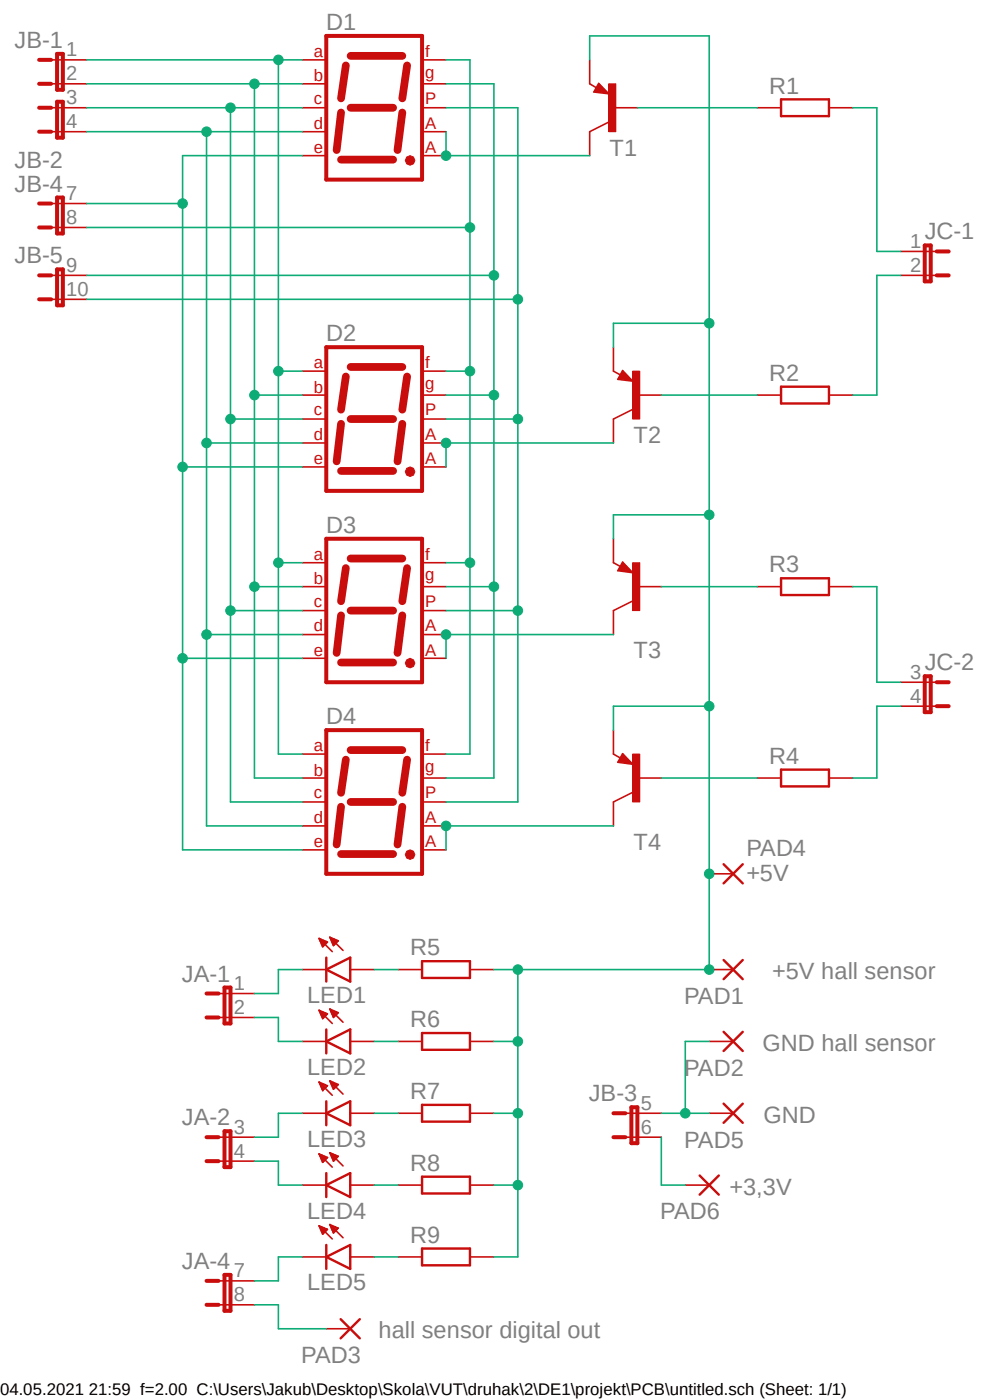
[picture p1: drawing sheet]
<svg xmlns="http://www.w3.org/2000/svg" width="210mm" height="297mm" viewBox="0 0 210 297" stroke-linecap="round" stroke-linejoin="round" font-family="sans-serif">
<path d="M1.7 1.2l206.5 289.6M208.2 1.2l-206.5 289.6" fill="none" stroke="#fff" stroke-width=".21"/>
<path d="M69.2 7.6h20.3v30.5h-20.3z" fill="none" stroke="#c90d0c" stroke-width=".85"/>
<path d="M73.4 13.9l-1.1 7M74.4 11.9h10.9M86.4 13.9l-1.1 7M72.3 33.9h11.1M72.3 23.9l-.9 7.9M74.4 22.9h9M85.3 23.9l-1 7.9" fill="none" stroke="#c90d0c" stroke-width="1.7"/>
<circle cx="87" cy="34" r="1.02" fill="#c90d0c"/>
<circle cx="87" cy="34" r="1.02" fill="none" stroke="#c90d0c" stroke-width=".21"/>
<path d="M64.1 17.8h5.1M64.1 12.7h5.1M89.5 17.8h5.1M89.5 12.7h5.1M64.1 22.9h5.1M64.1 27.9h5.1M64.1 33h5.1M89.5 22.9h5.1M89.5 27.9h5.1M89.5 33h5.1" fill="none" stroke="#c90d0c" stroke-width=".34"/>
<path d="M69.2 73.7h20.3v30.4h-20.3z" fill="none" stroke="#c90d0c" stroke-width=".85"/>
<path d="M73.4 79.9l-1.1 7M74.4 77.9h10.9M86.4 79.9l-1.1 7M72.3 99.9h11.1M72.3 89.9l-.9 8M74.4 88.9h9M85.3 89.9l-1 8" fill="none" stroke="#c90d0c" stroke-width="1.7"/>
<circle cx="87" cy="100.1" r="1.02" fill="#c90d0c"/>
<circle cx="87" cy="100.1" r="1.02" fill="none" stroke="#c90d0c" stroke-width=".21"/>
<path d="M64.1 78.7h5.1M89.5 78.7h5.1M64.1 88.9h5.1M64.1 83.8h5.1M64.1 94h5.1M64.1 99.1h5.1M89.5 88.9h5.1M89.5 83.8h5.1M89.5 94h5.1M89.5 99.1h5.1" fill="none" stroke="#c90d0c" stroke-width=".34"/>
<path d="M69.2 114.3h20.3v30.4h-20.3z" fill="none" stroke="#c90d0c" stroke-width=".85"/>
<path d="M74.4 118.5h10.9M72.3 130.6l-.9 7.9M73.4 120.5l-1.1 7.1M74.4 129.5h9M85.3 130.6l-1 7.9M86.4 120.5l-1.1 7.1M72.3 140.5h11.1" fill="none" stroke="#c90d0c" stroke-width="1.7"/>
<circle cx="87" cy="140.7" r="1.02" fill="#c90d0c"/>
<circle cx="87" cy="140.7" r="1.02" fill="none" stroke="#c90d0c" stroke-width=".21"/>
<path d="M64.1 119.4h5.1M89.5 119.4h5.1M64.1 129.5h5.1M64.1 124.5h5.1M64.1 134.6h5.1M64.1 139.7h5.1M89.5 129.5h5.1M89.5 124.5h5.1M89.5 134.6h5.1M89.5 139.7h5.1" fill="none" stroke="#c90d0c" stroke-width=".34"/>
<path d="M69.2 154.9h20.3v30.5h-20.3z" fill="none" stroke="#c90d0c" stroke-width=".85"/>
<path d="M74.4 159.1h10.9M72.3 171.2l-.9 8M73.4 161.2l-1.1 7M74.4 170.1h9M85.3 171.2l-1 8M86.4 161.2l-1.1 7M72.3 181.2h11.1" fill="none" stroke="#c90d0c" stroke-width="1.7"/>
<circle cx="87" cy="181.3" r="1.02" fill="#c90d0c"/>
<circle cx="87" cy="181.3" r="1.02" fill="none" stroke="#c90d0c" stroke-width=".21"/>
<g fill="none" stroke="#c90d0c" stroke-width=".34">
<path d="M10.8 12.7h7.6M10.8 17.8h7.6M125.1 17.8l1.4 .8M127 17.7l2.1 2.2-3.1-.4zM10.8 22.9h7.6M10.8 27.9h7.6M129.1 25.9l-4 2M160.6 22.9h5.1M175.9 22.9h5M10.8 43.2h7.6M10.8 48.3h7.6M10.8 58.4h7.6"/>
<path d="M191.1 58.4h7.6M191.1 53.3h7.6M10.8 63.5h7.6M160.6 83.8h5.1M175.9 83.8h5M160.6 124.5h5.1M175.9 124.5h5M64.1 160h5.1M89.5 160h5.1M191.1 144.7h7.6M191.1 149.8h7.6M64.1 170.1h5.1"/>
<path d="M64.1 165.1h5.1M64.1 175.2h5.1M89.5 170.1h5.1M89.5 165.1h5.1M89.5 175.2h5.1M160.6 165.1h5.1M175.9 165.1h5M64.1 180.3h5.1M67.7 199.1l2.8 2.8M67.7 199.1l1.8 .8-1 1zM67.8 199.3h.3M67.9 199.5h.7"/>
<path d="M67.9 199.7h1.3M68.1 200h1.2M70 198.8l2.8 2.8M70 198.8l1.8 .8-1.1 1zM70.1 199h.3M70.1 199.3h.9M70.3 199.5h1.2M70.4 199.7h1.2M70.4 200h1M89.5 180.3h5.1M64.1 205.7h5.1M67.7 214.3l2.8 2.8"/>
<path d="M67.7 214.3l1.8 .8-1 1zM67.7 214.5h.2M67.9 214.7h.6M67.9 214.9h1.2M68.1 215.2h1.3M68.2 200.2h.9M68.2 215.4h.9M68.2 215.6h.7M68.3 200.4h.6M68.4 200.7h.2M68.4 215.9h.3M70 214.1l2.8 2.8"/>
<path d="M70 214.1l1.8 .7-1.1 1.1zM70 214.2h.3M70.1 214.5h.7M70.2 214.7h1.2M70.4 214.9h1.3M70.4 215.2h1M70.6 200.2h.6M70.6 215.4h.6M70.7 200.4h.2M70.7 215.6h.3M74.3 205.7h5.1M84.5 205.7h5"/>
<path d="M99.7 205.7h5.1M150.5 205.7h5M64.1 220.9h5.1M64.1 236.2h5.1M67.7 229.6l2.8 2.8M67.7 229.6l1.8 .7-1 1.1M67.7 229.6l.8 1.8M67.7 229.7h.2M67.8 229.9h.7M67.9 230.1h1.1M68 230.4h1.4M68.2 230.6h1"/>
<path d="M68.2 230.8h.8M68.3 231.1h.4M68.5 231.4h.1M70 229.3l2.8 2.8M70 229.3l1.8 .8-1.1 1zM70 229.4h.2M70.1 229.7h.6M70.2 229.9h1.1M70.3 230.1h1.4M70.4 230.4h1.1M70.5 230.6h.7M70.7 230.8h.3"/>
<path d="M74.3 220.9h5.1M74.3 236.2h5.1M84.5 220.9h5M84.5 236.2h5M99.7 220.9h5.1M99.7 236.2h5.1M132.7 236.2h7.6M150.5 220.9h5M64.1 251.4h5.1M67.7 244.8l2.8 2.8M67.7 244.9h.1M67.7 244.8l1.8 .8"/>
<path d="M67.7 244.8l.8 1.8 1-1M67.8 245.1h.5M67.9 245.3h1M68 245.6h1.5M68.1 245.8h1.1M68.2 246h.8M68.3 246.3h.4M68.4 246.5h.1M70 244.6l2.8 2.8M70 244.6l1.8 .7M70 244.6l.7 1.7 1.1-1M70 244.6h.1"/>
<path d="M70 259.8l2.8 2.8M70 259.8l1.8 .8-1.1 1zM70 259.8h.1M70.1 244.9h.6M70.2 245.1h1M70.3 245.3h1.5M70.4 245.6h1.1M70.5 245.8h.7M70.6 246h.4M70.7 246.3h.1M74.3 251.4h5.1M84.5 251.4h5"/>
<path d="M99.7 251.4h5.1M132.7 241.3h7.6M64.1 266.7h5.1M67.7 260.1l2.8 2.7M67.7 260.1l1.8 .7-1 1zM67.8 260.3h.4M67.9 260.5h.9M68 260.8h1.4M68.1 261h1.2M68.2 261.2h.8M68.3 261.5h.5M68.4 261.7h.1"/>
<path d="M70.1 260.1h.5M70.2 260.3h.9M70.3 260.5h1.4M70.4 260.8h1.1M70.5 261h.8M70.6 261.2h.5M70.7 261.5h.1M74.3 266.7h5.1M84.5 266.7h5M99.7 266.7h5.1M69.2 281.9h5.1"/>
</g>
<g fill="none" stroke="#c90d0c" stroke-width=".51">
<path d="M127.1 19h.7l-.7-.5-.5 .8 2 .3-1.5-1.6-.8 1.3M165.7 21.1h10.2v3.5h-10.2zM165.7 82h10.2v3.6h-10.2zM165.7 122.7h10.2v3.5h-10.2zM165.7 163.3h10.2v3.5h-10.2zM69.2 205.7l5.1-2.5v5zM69.2 203.2v5M69.2 218.4v5.1M89.5 203.9h10.2v3.6h-10.2zM89.5 219.2h10.2v3.5h-10.2zM153.5 218.9l4.1 4.1M153.5 203.7l4.1 4"/>
<path d="M157.6 218.9l-4.1 4.1M157.6 203.7l-4.1 4M69.2 233.6v5.1M69.2 220.9l5.1-2.5v5.1zM69.2 236.2l5.1-2.6v5.1zM89.5 234.4h10.2v3.6h-10.2zM69.2 248.9v5.1M69.2 251.4l5.1-2.5v5.1zM89.5 249.6h10.2v3.6h-10.2zM69.2 264.1v5.1M69.2 266.7l5.1-2.6v5.1zM72.3 279.9l4 4"/>
<path d="M76.3 279.9l-4 4M89.5 264.9h10.2v3.5h-10.2z"/>
</g>
<g fill="none" stroke="#c90d0c" stroke-width=".85">
<path d="M8.3 12.7h2.5M8.3 17.8h2.5M12.1 11.4h1.2v7.6h-1.2zM8.3 22.9h2.5M8.3 27.9h2.5M12.1 21.6h1.2v7.6h-1.2zM8.3 43.2h2.5M8.3 48.3h2.5M8.3 58.4h2.5M12.1 41.9h1.2v7.6h-1.2zM12.1 57.1h1.2v7.7h-1.2zM196.2 52.1h1.2v7.6h-1.2z"/>
<path d="M198.7 58.4h2.6M198.7 53.3h2.6M8.3 63.5h2.5M196.2 143.5h1.2v7.6h-1.2zM198.7 144.7h2.6M198.7 149.8h2.6M130.1 236.2h2.6M133.9 234.9h1.3v7.6h-1.3zM130.1 241.3h2.6"/>
</g>
<path d="M129.1 17.8h1.5v10.1h-1.5z" fill-rule="evenodd" fill="#c90d0c"/>
<path d="M129.1 17.8h1.5v10.1h-1.5z" fill="none" stroke="#c90d0c" stroke-width=".21"/>
<path d="M125.1 12.7v5.1M125.1 27.9v5.1M130.1 22.9h5.1M130.1 78.7l1.5 .8M132.1 78.6l2.1 2.3-3.1-.4zM134.2 86.9l-4.1 2" fill="none" stroke="#c90d0c" stroke-width=".34"/>
<path d="M132.2 80h.7l-.7-.5-.5 .8 2 .2-1.5-1.5-.8 1.3" fill="none" stroke="#c90d0c" stroke-width=".51"/>
<path d="M134.2 78.7h1.5v10.2h-1.5z" fill-rule="evenodd" fill="#c90d0c"/>
<path d="M134.2 78.7h1.5v10.2h-1.5z" fill="none" stroke="#c90d0c" stroke-width=".21"/>
<path d="M130.1 73.7v5M130.1 88.9v5.1M135.2 83.8h5.1M130.1 119.4l1.5 .8M132.1 119.3l2.1 2.2-3.1-.4zM134.2 127.5l-4.1 2" fill="none" stroke="#c90d0c" stroke-width=".34"/>
<path d="M132.2 120.6h.7l-.7-.5-.5 .8 2 .3-1.5-1.6-.8 1.3" fill="none" stroke="#c90d0c" stroke-width=".51"/>
<path d="M134.2 119.4h1.5v10.1h-1.5z" fill-rule="evenodd" fill="#c90d0c"/>
<path d="M134.2 119.4h1.5v10.1h-1.5z" fill="none" stroke="#c90d0c" stroke-width=".21"/>
<path d="M130.1 114.3v5.1M130.1 129.5v5.1M135.2 124.5h5.1M130.1 160l1.5 .8M132.1 159.9l2.1 2.2-3.1-.4zM134.2 168.1l-4.1 2" fill="none" stroke="#c90d0c" stroke-width=".34"/>
<path d="M132.2 161.2h.7l-.7-.5-.5 .8 2 .3-1.5-1.6-.8 1.3" fill="none" stroke="#c90d0c" stroke-width=".51"/>
<path d="M134.2 160h1.5v10.1h-1.5z" fill-rule="evenodd" fill="#c90d0c"/>
<path d="M134.2 160h1.5v10.1h-1.5z" fill="none" stroke="#c90d0c" stroke-width=".21"/>
<path d="M130.1 154.9v5.1M130.1 170.1v5.1M135.2 165.1h5.1M150.5 185.4h5M46.4 210.8h7.6M46.4 215.9h7.6M150.5 236.2h5M46.4 241.3h7.6M46.4 246.3h7.6M145.4 251.4h5.1M46.4 271.7h7.6M46.4 276.8h7.6" fill="none" stroke="#c90d0c" stroke-width=".34"/>
<path d="M153.5 183.3l4.1 4.1M157.6 183.3l-4.1 4.1M153.5 234.1l4.1 4.1M157.6 234.1l-4.1 4.1M148.4 249.4l4.1 4M152.5 249.4l-4.1 4" fill="none" stroke="#c90d0c" stroke-width=".51"/>
<path d="M43.8 210.8h2.6M43.8 215.9h2.6M47.6 209.5h1.3v7.6h-1.3zM47.6 240h1.3v7.6h-1.3zM43.8 241.3h2.6M43.8 246.3h2.6M43.8 271.7h2.6M43.8 276.8h2.6M47.6 270.5h1.3v7.6h-1.3z" fill="none" stroke="#c90d0c" stroke-width=".85"/>
<path d="M64.1 12.7h-5v106.7h5M59.1 78.7h5" fill="none" stroke="#0dab76" stroke-width=".34"/>
<circle cx="59.1" cy="78.7" r="1.01" fill="#0dab76"/>
<circle cx="59.1" cy="78.7" r="1.01" fill="none" stroke="#0dab76" stroke-width=".21"/>
<path d="M59.1 119.4v40.6h5" fill="none" stroke="#0dab76" stroke-width=".34"/>
<circle cx="59.1" cy="119.4" r="1.01" fill="#0dab76"/>
<circle cx="59.1" cy="119.4" r="1.01" fill="none" stroke="#0dab76" stroke-width=".21"/>
<path d="M18.4 12.7h40.7" fill="none" stroke="#0dab76" stroke-width=".34"/>
<circle cx="59.1" cy="12.7" r="1.01" fill="#0dab76"/>
<circle cx="59.1" cy="12.7" r="1.01" fill="none" stroke="#0dab76" stroke-width=".21"/>
<path d="M64.1 83.8h-10.1v81.3h10.1M54 124.5h10.1" fill="none" stroke="#0dab76" stroke-width=".34"/>
<circle cx="54" cy="124.5" r="1.01" fill="#0dab76"/>
<circle cx="54" cy="124.5" r="1.01" fill="none" stroke="#0dab76" stroke-width=".21"/>
<path d="M54 17.8h10.1" fill="none" stroke="#0dab76" stroke-width=".34"/>
<circle cx="54" cy="83.8" r="1.01" fill="#0dab76"/>
<circle cx="54" cy="83.8" r="1.01" fill="none" stroke="#0dab76" stroke-width=".21"/>
<path d="M18.4 17.8h35.6v66" fill="none" stroke="#0dab76" stroke-width=".34"/>
<circle cx="54" cy="17.8" r="1.01" fill="#0dab76"/>
<circle cx="54" cy="17.8" r="1.01" fill="none" stroke="#0dab76" stroke-width=".21"/>
<path d="M64.1 22.9h-15.2v147.2h15.2M48.9 129.5h15.2" fill="none" stroke="#0dab76" stroke-width=".34"/>
<circle cx="48.9" cy="129.5" r="1.01" fill="#0dab76"/>
<circle cx="48.9" cy="129.5" r="1.01" fill="none" stroke="#0dab76" stroke-width=".21"/>
<path d="M48.9 88.9h15.2" fill="none" stroke="#0dab76" stroke-width=".34"/>
<circle cx="48.9" cy="88.9" r="1.01" fill="#0dab76"/>
<circle cx="48.9" cy="88.9" r="1.01" fill="none" stroke="#0dab76" stroke-width=".21"/>
<path d="M18.4 22.9h30.5" fill="none" stroke="#0dab76" stroke-width=".34"/>
<circle cx="48.9" cy="22.9" r="1.01" fill="#0dab76"/>
<circle cx="48.9" cy="22.9" r="1.01" fill="none" stroke="#0dab76" stroke-width=".21"/>
<path d="M64.1 27.9h-20.3v147.3h20.3M43.8 134.6h20.3" fill="none" stroke="#0dab76" stroke-width=".34"/>
<circle cx="43.8" cy="134.6" r="1.01" fill="#0dab76"/>
<circle cx="43.8" cy="134.6" r="1.01" fill="none" stroke="#0dab76" stroke-width=".21"/>
<path d="M43.8 94h20.3" fill="none" stroke="#0dab76" stroke-width=".34"/>
<circle cx="43.8" cy="94" r="1.01" fill="#0dab76"/>
<circle cx="43.8" cy="94" r="1.01" fill="none" stroke="#0dab76" stroke-width=".21"/>
<path d="M18.4 27.9h25.4" fill="none" stroke="#0dab76" stroke-width=".34"/>
<circle cx="43.8" cy="27.9" r="1.01" fill="#0dab76"/>
<circle cx="43.8" cy="27.9" r="1.01" fill="none" stroke="#0dab76" stroke-width=".21"/>
<path d="M64.1 33h-25.4v147.3h25.4M38.7 139.7h25.4" fill="none" stroke="#0dab76" stroke-width=".34"/>
<circle cx="38.7" cy="139.7" r="1.01" fill="#0dab76"/>
<circle cx="38.7" cy="139.7" r="1.01" fill="none" stroke="#0dab76" stroke-width=".21"/>
<path d="M38.7 99.1h25.4" fill="none" stroke="#0dab76" stroke-width=".34"/>
<circle cx="38.7" cy="99.1" r="1.01" fill="#0dab76"/>
<circle cx="38.7" cy="99.1" r="1.01" fill="none" stroke="#0dab76" stroke-width=".21"/>
<path d="M18.4 43.2h20.3" fill="none" stroke="#0dab76" stroke-width=".34"/>
<circle cx="38.7" cy="43.2" r="1.01" fill="#0dab76"/>
<circle cx="38.7" cy="43.2" r="1.01" fill="none" stroke="#0dab76" stroke-width=".21"/>
<path d="M94.6 12.7h5.1v147.3h-5.1M94.6 119.4h5.1" fill="none" stroke="#0dab76" stroke-width=".34"/>
<circle cx="99.7" cy="119.4" r="1.01" fill="#0dab76"/>
<circle cx="99.7" cy="119.4" r="1.01" fill="none" stroke="#0dab76" stroke-width=".21"/>
<path d="M94.6 78.7h5.1" fill="none" stroke="#0dab76" stroke-width=".34"/>
<circle cx="99.7" cy="78.7" r="1.01" fill="#0dab76"/>
<circle cx="99.7" cy="78.7" r="1.01" fill="none" stroke="#0dab76" stroke-width=".21"/>
<path d="M18.4 48.3h81.3" fill="none" stroke="#0dab76" stroke-width=".34"/>
<circle cx="99.7" cy="48.3" r="1.01" fill="#0dab76"/>
<circle cx="99.7" cy="48.3" r="1.01" fill="none" stroke="#0dab76" stroke-width=".21"/>
<path d="M94.6 17.8h10.2v147.3h-10.2M94.6 83.8h10.2" fill="none" stroke="#0dab76" stroke-width=".34"/>
<circle cx="104.8" cy="83.8" r="1.01" fill="#0dab76"/>
<circle cx="104.8" cy="83.8" r="1.01" fill="none" stroke="#0dab76" stroke-width=".21"/>
<path d="M94.6 124.5h10.2" fill="none" stroke="#0dab76" stroke-width=".34"/>
<circle cx="104.8" cy="124.5" r="1.01" fill="#0dab76"/>
<circle cx="104.8" cy="124.5" r="1.01" fill="none" stroke="#0dab76" stroke-width=".21"/>
<path d="M18.4 58.4h86.4" fill="none" stroke="#0dab76" stroke-width=".34"/>
<circle cx="104.8" cy="58.4" r="1.01" fill="#0dab76"/>
<circle cx="104.8" cy="58.4" r="1.01" fill="none" stroke="#0dab76" stroke-width=".21"/>
<path d="M94.6 22.9h15.3v147.2h-15.3M94.6 129.5h15.3" fill="none" stroke="#0dab76" stroke-width=".34"/>
<circle cx="109.9" cy="129.5" r="1.01" fill="#0dab76"/>
<circle cx="109.9" cy="129.5" r="1.01" fill="none" stroke="#0dab76" stroke-width=".21"/>
<path d="M94.6 88.9h15.3" fill="none" stroke="#0dab76" stroke-width=".34"/>
<circle cx="109.9" cy="88.9" r="1.01" fill="#0dab76"/>
<circle cx="109.9" cy="88.9" r="1.01" fill="none" stroke="#0dab76" stroke-width=".21"/>
<path d="M18.4 63.5h91.5" fill="none" stroke="#0dab76" stroke-width=".34"/>
<circle cx="109.9" cy="63.5" r="1.01" fill="#0dab76"/>
<circle cx="109.9" cy="63.5" r="1.01" fill="none" stroke="#0dab76" stroke-width=".21"/>
<path d="M94.6 27.9v5.1h30.5" fill="none" stroke="#0dab76" stroke-width=".34"/>
<circle cx="94.6" cy="33" r="1.01" fill="#0dab76"/>
<circle cx="94.6" cy="33" r="1.01" fill="none" stroke="#0dab76" stroke-width=".21"/>
<path d="M130.1 94h-35.5v5.1" fill="none" stroke="#0dab76" stroke-width=".34"/>
<circle cx="94.6" cy="94" r="1.01" fill="#0dab76"/>
<circle cx="94.6" cy="94" r="1.01" fill="none" stroke="#0dab76" stroke-width=".21"/>
<path d="M130.1 134.6h-35.5v5.1" fill="none" stroke="#0dab76" stroke-width=".34"/>
<circle cx="94.6" cy="134.6" r="1.01" fill="#0dab76"/>
<circle cx="94.6" cy="134.6" r="1.01" fill="none" stroke="#0dab76" stroke-width=".21"/>
<path d="M130.1 175.2h-35.5v5.1" fill="none" stroke="#0dab76" stroke-width=".34"/>
<circle cx="94.6" cy="175.2" r="1.01" fill="#0dab76"/>
<circle cx="94.6" cy="175.2" r="1.01" fill="none" stroke="#0dab76" stroke-width=".21"/>
<path d="M150.5 7.6v101.6M150.5 68.6h-20.4v5.1" fill="none" stroke="#0dab76" stroke-width=".34"/>
<circle cx="150.5" cy="68.6" r="1.01" fill="#0dab76"/>
<circle cx="150.5" cy="68.6" r="1.01" fill="none" stroke="#0dab76" stroke-width=".21"/>
<path d="M150.5 109.2h-20.4v5.1" fill="none" stroke="#0dab76" stroke-width=".34"/>
<circle cx="150.5" cy="109.2" r="1.01" fill="#0dab76"/>
<circle cx="150.5" cy="109.2" r="1.01" fill="none" stroke="#0dab76" stroke-width=".21"/>
<path d="M150.5 109.2v76.2M150.5 149.8h-20.4v5.1" fill="none" stroke="#0dab76" stroke-width=".34"/>
<circle cx="150.5" cy="149.8" r="1.01" fill="#0dab76"/>
<circle cx="150.5" cy="149.8" r="1.01" fill="none" stroke="#0dab76" stroke-width=".21"/>
<path d="M150.5 185.4v20.3M104.8 205.7h5.1v61h-5.1M104.8 251.4h5.1" fill="none" stroke="#0dab76" stroke-width=".34"/>
<circle cx="109.9" cy="251.4" r="1.01" fill="#0dab76"/>
<circle cx="109.9" cy="251.4" r="1.01" fill="none" stroke="#0dab76" stroke-width=".21"/>
<path d="M104.8 236.2h5.1" fill="none" stroke="#0dab76" stroke-width=".34"/>
<circle cx="109.9" cy="236.2" r="1.01" fill="#0dab76"/>
<circle cx="109.9" cy="236.2" r="1.01" fill="none" stroke="#0dab76" stroke-width=".21"/>
<path d="M104.8 220.9h5.1" fill="none" stroke="#0dab76" stroke-width=".34"/>
<circle cx="109.9" cy="220.9" r="1.01" fill="#0dab76"/>
<circle cx="109.9" cy="220.9" r="1.01" fill="none" stroke="#0dab76" stroke-width=".21"/>
<path d="M109.9 205.7h40.6" fill="none" stroke="#0dab76" stroke-width=".34"/>
<circle cx="109.9" cy="205.7" r="1.01" fill="#0dab76"/>
<circle cx="109.9" cy="205.7" r="1.01" fill="none" stroke="#0dab76" stroke-width=".21"/>
<circle cx="150.5" cy="205.7" r="1.01" fill="#0dab76"/>
<circle cx="150.5" cy="205.7" r="1.01" fill="none" stroke="#0dab76" stroke-width=".21"/>
<path d="M150.5 7.6h-25.4v5.1" fill="none" stroke="#0dab76" stroke-width=".34"/>
<circle cx="150.5" cy="185.4" r="1.01" fill="#0dab76"/>
<circle cx="150.5" cy="185.4" r="1.01" fill="none" stroke="#0dab76" stroke-width=".21"/>
<g fill="none" stroke="#0dab76" stroke-width=".34">
<path d="M135.2 22.9h25.4M180.9 22.9h5.1v30.4h5.1M191.1 58.4h-5.1v25.4h-5.1M140.3 83.8h20.3M140.3 124.5h20.3M180.9 124.5h5.1v20.2h5.1M191.1 149.8h-5.1v15.3h-5.1M140.3 165.1h20.3M54 215.9h5.1v5h5M64.1 205.7h-5v5.1h-5.1M79.4 205.7h5.1M64.1 236.2h-5v5.1h-5.1"/>
<path d="M79.4 220.9h5.1M79.4 236.2h5.1M140.3 236.2h10.2M150.5 220.9h-5.1v15.3M54 246.3h5.1v5.1h5M79.4 251.4h5.1M54 276.8h5.1v5.1h10.1M64.1 266.7h-5v5h-5.1M79.4 266.7h5.1"/>
</g>
<circle cx="145.4" cy="236.2" r="1.01" fill="#0dab76"/>
<circle cx="145.4" cy="236.2" r="1.01" fill="none" stroke="#0dab76" stroke-width=".21"/>
<path d="M140.3 241.3v10.1h5.1" fill="none" stroke="#0dab76" stroke-width=".34"/>
<g font-size="5" fill="#808080">
<text x="3.1" y="10.2">JB-1</text>
<text x="69.2" y="6.3">D1</text>
<text x="163.2" y="19.9">R1</text>
<text x="3.1" y="35.6">JB-2</text>
<text x="129.3" y="33">T1</text>
<text x="3.1" y="40.6">JB-4</text>
<text x="196.2" y="50.8">JC-1</text>
<text x="3.1" y="55.9">JB-5</text>
<text x="69.2" y="72.4">D2</text>
<text x="163.2" y="80.8">R2</text>
<text x="134.4" y="94">T2</text>
<text x="69.2" y="113">D3</text>
<text x="163.2" y="121.5">R3</text>
<text x="134.4" y="139.7">T3</text>
<text x="196.2" y="142.2">JC-2</text>
<text x="69.2" y="153.6">D4</text>
<text x="163.2" y="162.1">R4</text>
<text x="134.4" y="180.3">T4</text>
<text x="158.3" y="181.7">PAD4</text>
<text x="158.3" y="186.9">+5V</text>
<text x="87" y="202.7">R5</text>
<text x="38.6" y="208.2">JA-1</text>
<text x="163.8" y="207.7">+5V hall sensor</text>
<text x="65.2" y="212.8">LED1</text>
<text x="145.1" y="213">PAD1</text>
<text x="87" y="217.9">R6</text>
<text x="161.8" y="223">GND hall sensor</text>
<text x="65.2" y="228">LED2</text>
<text x="87" y="233.2">R7</text>
<text x="124.9" y="233.6">JB-3</text>
<text x="145.1" y="228.2">PAD2</text>
<text x="38.6" y="238.7">JA-2</text>
<text x="162" y="238.2">GND</text>
<text x="65.2" y="243.3">LED3</text>
<text x="145.1" y="243.5">PAD5</text>
<text x="87" y="248.4">R8</text>
<text x="154.7" y="253.4">+3,3V</text>
<text x="65.2" y="258.5">LED4</text>
<text x="87" y="263.7">R9</text>
<text x="140" y="258.7">PAD6</text>
<text x="38.6" y="269.2">JA-4</text>
<text x="65.2" y="273.8">LED5</text>
<text x="80.3" y="283.9">hall sensor digital out</text>
<text x="63.9" y="289.1">PAD3</text>
</g>
<g font-size="4.3" fill="#808080">
<text x="14.1" y="12">1</text>
<text x="14.1" y="17.1">2</text>
<text x="14.1" y="22.1">3</text>
<text x="14.1" y="27.2">4</text>
<text x="14.1" y="42.5">7</text>
<text x="14.1" y="47.5">8</text>
<text x="193.1" y="52.6">1</text>
<text x="14.1" y="57.7">9</text>
<text x="193.1" y="57.7">2</text>
<text x="14.1" y="62.8">10</text>
<text x="193.1" y="144.1">3</text>
<text x="193.1" y="149.1">4</text>
<text x="49.6" y="210.1">1</text>
<text x="49.6" y="215.1">2</text>
<text x="135.9" y="235.5">5</text>
<text x="49.6" y="240.5">3</text>
<text x="49.6" y="245.6">4</text>
<text x="135.9" y="240.5">6</text>
<text x="49.6" y="271">7</text>
<text x="49.6" y="276.1">8</text>
</g>
<g font-size="3.6" fill="#c90d0c">
<text x="66.6" y="12.1">a</text>
<text x="66.6" y="17.3">b</text>
<text x="90.2" y="12.1">f</text>
<text x="90.2" y="16.5">g</text>
<text x="66.6" y="22.1">c</text>
<text x="90.2" y="22.1">P</text>
<text x="66.6" y="27.3">d</text>
<text x="90.2" y="27.3">A</text>
<text x="66.6" y="32.5">e</text>
<text x="90.2" y="32.5">A</text>
<text x="66.6" y="78.1">a</text>
<text x="66.6" y="83.3">b</text>
<text x="90.2" y="78.1">f</text>
<text x="90.2" y="82.5">g</text>
<text x="66.6" y="88.1">c</text>
<text x="90.2" y="88.1">P</text>
<text x="66.6" y="93.3">d</text>
<text x="90.2" y="93.3">A</text>
<text x="66.6" y="98.5">e</text>
<text x="90.2" y="98.5">A</text>
<text x="66.6" y="118.7">a</text>
<text x="90.2" y="118.7">f</text>
<text x="66.6" y="124">b</text>
<text x="90.2" y="123.1">g</text>
<text x="66.6" y="128.7">c</text>
<text x="90.2" y="128.7">P</text>
<text x="66.6" y="133.9">d</text>
<text x="90.2" y="133.9">A</text>
<text x="66.6" y="139.1">e</text>
<text x="90.2" y="139.1">A</text>
<text x="66.6" y="159.4">a</text>
<text x="90.2" y="159.3">f</text>
<text x="66.6" y="164.6">b</text>
<text x="90.2" y="163.7">g</text>
<text x="66.6" y="169.3">c</text>
<text x="90.2" y="169.3">P</text>
<text x="66.6" y="174.6">d</text>
<text x="66.6" y="179.7">e</text>
<text x="90.2" y="174.6">A</text>
<text x="90.2" y="179.7">A</text>
</g>
<text font-size="3.6" x="0" y="296">04.05.2021 21:59 f=2.00 C:\Users\Jakub\Desktop\Skola\VUT\druhak\2\DE1\projekt\PCB\untitled.sch (Sheet: 1/1)</text>
</svg>
